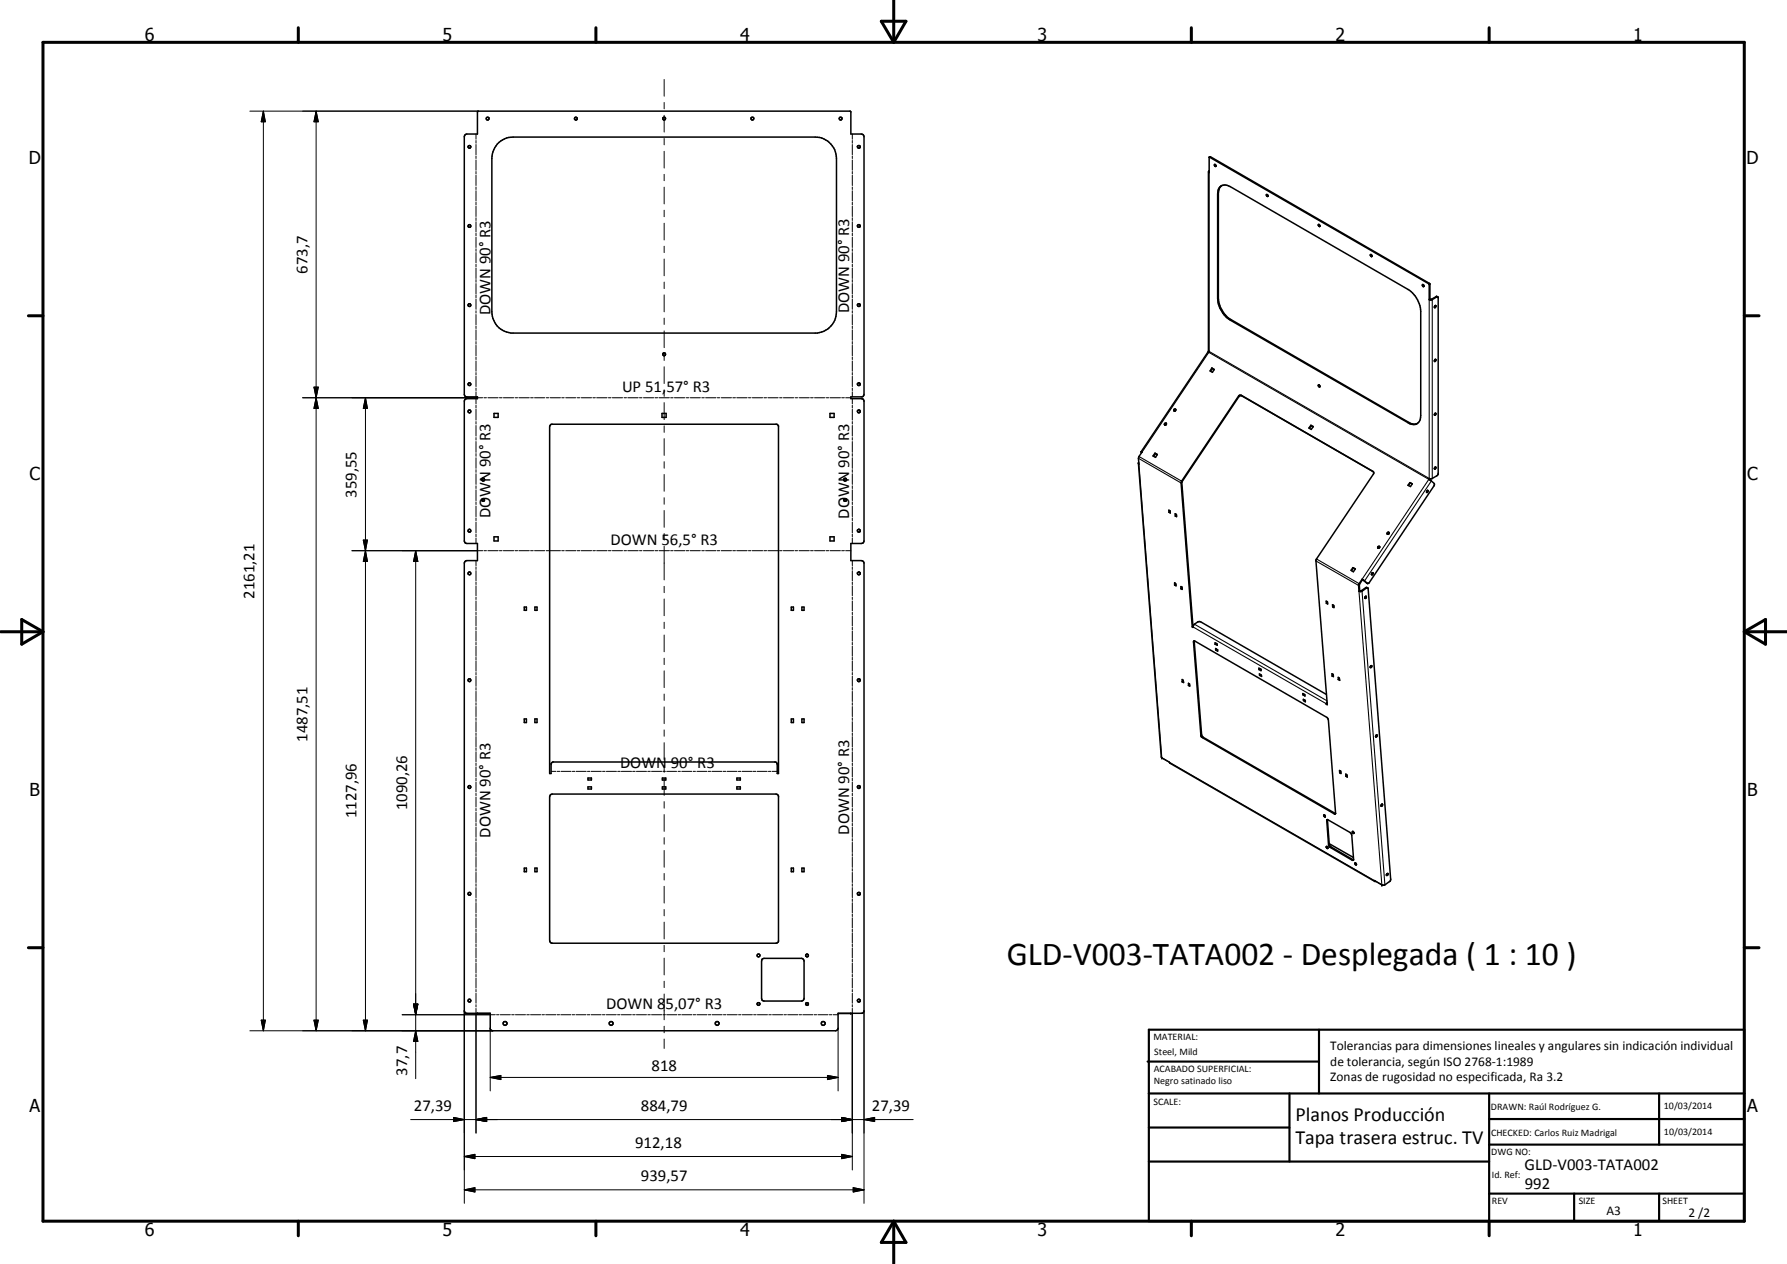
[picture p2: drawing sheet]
<svg xmlns="http://www.w3.org/2000/svg" width="420mm" height="297mm" viewBox="0 0 420 297" stroke-linecap="round" stroke-linejoin="round" font-family="sans-serif">
<g fill="none" stroke="#000" stroke-width=".35">
<path d="M112.3 26.2l87.5-.1 .3 .2v5.2h2.4l.4 .1 .2 .3v60.8l-.4 .6h-2.6v.4h2.4l.4 .1 .2 .5v32.8l-.2 .5-.4 .1h-2.4v4h2.4l.4 .2 .2 .4v105.2l-.4 .6h-5.6v3.5l-.5 .6h-80.7l-.6-.4v-3.7h-5.7l-.4-.4v-105.4l.2-.4 .4-.2h2.5v-4h-2.5l-.4-.1-.2-.5v-32.8l.2-.5 2.9-.1v-.4h-2.7l-.4-.6v-60.6l.1-.4 .5-.2h2.5zM114.5 27.6l.5 .1-.2 .5h-.3l-.2-.2zM116.9 33.9l1.2-1a4.3 4.3 0 0 1 2.5-.7h71.1a5 5 0 0 1 5 5v36.1a5 5 0 0 1-4.5 5h-72.1a5 5 0 0 1-4.5-5v-36.1l.3-1.5zM135.1 27.7a.34 .34 0 0 1 .6 0 .34 .34 0 0 1-.2 .5l-.4-.2zM284.3 37l.3-.2 51.6 29.8v3.7M284.3 37v3.6l-.1-.1 .1-.4M284.3 37l51.7 29.7v3.7M285.7 38.7l.2 .3M285.7 38.7h-.2l.1 .3h.3M110.2 52.8a.32 .32 0 0 1 .5 .2 .32 .32 0 0 1-.3 .4l-.3-.2zM284.1 40.3v42.1l.2 .2-.1 .2-.2-.1-15.7 23.5M286.8 43.9a1.95 1.95 0 0 1 2.5 0l41.8 24.1a6.4 6.4 0 0 1 2.9 5.2v24.5a1.81 1.81 0 0 1-.8 1.9 1.81 1.81 0 0 1-2.1-.2l-41.8-24.2a6.4 6.4 0 0 1-2.8-3.8l-.2-1.3v-24.5l.2-1.1z"/>
<path d="M287.2 43.6l-.5 .6-.2 1.3v24.5a6.6 6.6 0 0 0 2.9 5.1l42.1 24.3 1.3 .3M297.8 45.7l.2 .1 .1 .3h-.3zM297.9 45.7l.2 .4M310 52.7l.2 .1v.5l-.2-.3zM310.2 52.7l.1 .4M322.2 59.8l.3 .1v.4l-.3-.2zM322.4 59.8l.2 .4M201.6 71.5a.35 .35 0 0 1 .6 0 .35 .35 0 0 1-.1 .5l-.4-.1zM334.6 66.9l.2 .3M334.6 66.9l.2 .4M334.6 66.9l-.1-.1a.25 .25 0 0 0 0 .4 .25 .25 0 0 0 .3 .1M336.2 70.3l-.2 .1"/>
<path d="M337.5 71.8a.26 .26 0 0 1 .1 .3 .26 .26 0 0 1-.3 .2zM337.5 71.8l-.2 .4M337.7 69.6l-1.2 .8-.3-.1M337.7 69.6h.1M337.8 69.6l.3 .3v41.5l-.2 .4a2.47 2.47 0 0 1-1.7 .7l-.2-.1-.1 .2 1.3 1v.5l-15.3 22.9-.3 .2M338 69.8l-1.4 .7-.6-.1M116.2 97.2h.9v.9h-.9zM129.5 99.8l53.2-.1 .3 .4v81.7h-.3v-2.1v-.4l-.4-.2h-52.3l-.4 .4v2.3h-.4v-81.6zM155.6 97.2h1v.9h-1zM195.1 97.2h1v.9h-1zM201.6 90.1l.4-.1 .3 .4-.2 .2h-.3zM273.9 99.5h.3v.3h-.4z"/>
<path d="M274.2 99.4v.1M274.2 99.5l-.3 .2v.2M276.4 96.2l-.2 .1-.1 .3M284.9 86.5l.6 .3-.4 .7-.6-.3zM284.9 86.5l.2 .1M285.1 86.6l.4 .3M285.1 86.6l-.5 .6M308.2 99.9l.6 .3-.5 .7-.5-.3zM308.2 99.9l.1 .1M310.2 90.5l.1 .3M310.2 90.5h-.2v.3l.2 .1 .1-.1M333.2 99.5l-.2 .1"/>
<path d="M337.4 84.5l.2 .1-.3 .4zM337.4 97.2l.1-.1a.24 .24 0 0 1 .1 .3 .24 .24 0 0 1-.3 .1zM337.5 97.1l-.2 .4M337.5 84.5l-.2 .3M113.3 117.3l.4-.1 .2 .4-.3 .2-.2-.1zM113.4 112.4h.4l.1 .5h-.5zM198.4 112.6a.34 .34 0 0 1 .6-.1 .34 .34 0 0 1-.2 .5l-.4-.1zM198.4 117.3l.3-.1 .2 .1 .1 .4h-.6zM267.7 108.9l5.4 69.2 1.8 1 .1 .2 48.2 27.8M268.3 106.2l.2 .1a2.6 2.6 0 0 0-.7 2.8l-.1-.4M268.3 106.2l.2 .1M271.6 106.5l.5 .3-.4 .7-.6-.4z"/>
<path d="M271.6 106.5l.1 .1M271.7 106.6l.4 .2M271.7 106.6l-.5 .6M274.8 119.9l.3 .2 .1 .5-.3-.2zM308.3 100l.5 .3M308.3 100l-.4 .7M322.9 110.9l-31.1-18h-.4l-13.7 20.5 2.6 33.9M322.9 110.9l-31-17.9-.5 .1-13.5 20.3 2.6 33.8M322.9 110.9l.1 .4-13.6 20.4 2.7 33.9-.2-.1M331.5 113.4l.6 .3-.5 .6-.6-.3zM331.5 113.4l.1 .1M331.6 113.5l.4 .2"/>
<path d="M331.6 113.5l-.4 .6M335.6 115.2l.2 .2-.3 .3zM335.6 115.3l-.2 .3M336.2 112.5l-.1 .2M337.4 109.8h.1a.24 .24 0 0 1 .1 .3 .24 .24 0 0 1-.3 .1zM337.5 109.8l-.2 .3M110.1 124.5a.33 .33 0 0 1 .6 .1 .33 .33 0 0 1-.3 .5l-.3-.3zM116.2 126.2h.9v.9h-.9zM195.1 126.2h1v.9h-1zM201.6 124.5l.3-.1a.35 .35 0 0 1 .4 .4 .35 .35 0 0 1-.5 .3 .35 .35 0 0 1-.2-.6zM201.6 134.6l.4-.2 .3 .5-.5 .1zM275 120.3l-.1 .1"/>
<path d="M275 120v.3M275 120.3l.2 .1M276.2 136.9l.2 .3 .1 .5-.3-.2zM276.3 120.7l.3 .2v.5l-.3-.1zM276.3 137.1l.1 .3M276.4 137.4l-.2 .1M276.4 137.4h.1M276.5 121.2l-.2 .1M276.5 120.9v.3M276.5 121.2h.1M277.7 137.8l.2 .2v.5l-.2-.2zM277.8 138.2l-.1 .1"/>
<path d="M277.8 137.9v.3M277.8 138.2l.1 .1M318.1 133.4l.6 .3-.5 .7-.5-.4zM318.1 133.4l.1 .1M318.2 133.5l-.4 .6M318.2 133.5l.4 .2M319.7 138.8l-.2 .1M320.4 136.2l-.2-.1a2.53 2.53 0 0 0-.7 2.8M320.4 136.2l-.8 1.2 .1 1.4M320.4 136.2l1.2 1M320.4 136.2l1.1 .9M321.6 138.2h-.3l-1.1 .7h-.7"/>
<path d="M321.6 138.2l-.4-.2-1.1 .8h-.4M321.6 138.2l5.4 68.4-.2 .5-1.5 .9h-.3l-1.8-1.1v.2M322.6 134.6l.3 .1-.4 .4zM322.7 134.6l-.3 .4M324.4 128.5l-.3 .2v.2M326.2 125.1h.3v.4h-.3zM326.2 125.5l.1 .1M326.6 125.2l-.4 .3M123.3 142.7h.5v.7h-.5zM125.8 142.7h.5v.7h-.5zM186 142.7h.6v.7h-.6zM188.5 142.7h.5v.7h-.5z"/>
<path d="M277.9 159.7l.3 .2 .1 .5-.4-.2zM278.1 159.8l.1 .3M280.5 147.2l.3-.5 .9-.6h.6l29.6 17.1M280.5 147.2l-.2 .1M280.5 147.2v.2l-.2-.1M280.8 150.6l-.2 .3 1.9 22.3 31.2 18.1 .3-.1M280.8 150.6l31.3 18.1 .2 .5 1.7 22M280.8 150.6l1.8 22.5 31.4 18.1M285.7 151l.5 .3v.3l-.5-.2zM285.8 152.4l.5 .3v.3l-.5-.3zM285.9 151.3l-.2 .1M285.9 151.2v.1"/>
<path d="M285.9 151.3l.3 .1M286 152.7h-.2M286 152.5v.2M286 152.7l.3 .1M296 157l.5 .3v.3l-.5-.2zM296.1 158.4l.5 .3v.3l-.4-.3zM296.2 157.2l-.2 .2M296.2 157.1v.1M296.2 157.2l.3 .2M296.3 158.6l-.1 .1M296.3 158.5v.1M296.3 158.6l.3 .1"/>
<path d="M311.8 141.3l.3 .1 .1 .5-.3-.1zM312 141.4l.1 .2M312.1 141.6l-.2 .2M312.1 141.6l.1 .1M313.2 158.3l.3 .2v.5l-.3-.1zM313.3 142.1l.3 .2v.5l-.3-.2zM313.3 158.5l.1 .2M313.4 158.7l.1 .1M313.4 158.7l-.2 .2M313.5 142.5l-.2 .1M313.5 142.2v.3M313.5 142.5h.1"/>
<path d="M314.7 159.2l.2 .2 .1 .5-.3-.2zM314.8 159.3l.1 .3M314.9 159.6h.1M314.9 159.6l-.2 .1M321.1 140.1l-.2 .4M321.1 140.1l.1 .4-.2 .1-.1-.1M322.2 156.5h.3l-.2 .4-.2-.1zM322.4 156.4l-.3 .4M123.3 169h.5v.8h-.5zM125.8 169h.5v.8h-.5zM186 169h.6v.8h-.6zM188.5 169h.5v.8h-.5z"/>
<path d="M278.2 160.1l-.3 .1M278.2 160.1h.1M279.4 160.6l.3 .1v.5l-.3-.1zM279.6 161h.1M279.6 161l-.2 .1M279.6 160.7v.3M306.3 163l.5 .2v.4l-.4-.3zM306.4 164.3l.5 .3v.3l-.4-.3zM306.5 163.2l.3 .1M306.5 163.2l-.1 .1M306.5 163.1v.1M306.6 164.5l-.1 .1"/>
<path d="M306.6 164.5h.1M306.6 164.5l.3 .2M312 165l-.1 .5M312 165.4l-.1 .1M323.6 172.7l-.2 .4M129.4 186.9l.5-.3h52.8l.3 .5v34.3l-.6 .3h-52.5l-.4-.2-.3-.5v-33.8zM138.2 182.8h.9v.5h-.9zM138.2 184.9h.9v.5h-.9zM155.7 182.8h.8v.5h-.8zM155.7 184.9h.8v.5h-.8zM173.3 182.8h.8v.5h-.8zM173.3 184.9h.8v.5h-.8z"/>
<path d="M311.3 191.5l.2 .1 .1 .4-.4-.3zM311.4 191.6l.2 .3M311.9 198.9l.3 .2v.3l-.3-.1zM311.9 192.7h.3l5.5 3.1 .1 .5 .4 5.8h-.3l-5.2-3-.3-.4zM312 198.9l.2 .4M312.1 192.6l.5 6.1 .3 .3 5.4 3.1M312.5 198.2l5.7 3.3M314 191.2h.1M314.9 181.1l.3 .1 .1 .6-.3-.2zM315.1 181.2l.1 .3M315.2 181.5l-.2 .1M315.2 181.5h.1"/>
<path d="M316.4 181.9l.3 .2 .1 .5-.4-.2zM316.6 182v.3M316.6 182.3l-.2 .1M316.6 182.3l.1 .1M318.2 195.4l.1 .3M318.2 195.4l-.2 .2 .3 .3v-.2M318.2 195.4v.1M318.2 195.5l.1 .2M324.8 189.1l.3-.1-.2 .5-.2-.1zM324.9 189l-.2 .4M123.3 204h.5v.9h-.5zM125.8 204h.5v.9h-.5z"/>
<path d="M186 204h.6v.9h-.6zM188.5 204h.5v.9h-.5zM201.6 209.8a.35 .35 0 0 1 .6 0 .35 .35 0 0 1-.1 .6l-.4-.1zM318.6 202.8l.3 .2v.2l-.3-.1zM318.7 202.8l.2 .3M323.2 207.1h.3M326.2 205.3l-.2 .3M326.2 205.3a.24 .24 0 0 1 .1 .3 .24 .24 0 0 1-.3 .1v-.1M112.3 238.1l3 .1M179.1 225.5l.6-.3h8.8l.3 .1 .2 .5v8.8l-.1 .4-.4 .2h-8.8l-.4-.1-.2-.5zM200.1 238.1l-3 .1M201.6 235a.35 .35 0 0 1 .6-.1 .35 .35 0 0 1-.1 .6h-.3z"/>
<circle cx="110.4" cy="34.5" r=".32"/>
<circle cx="156.2" cy="27.9" r=".34"/>
<circle cx="176.9" cy="27.9" r=".34"/>
<circle cx="197.6" cy="27.9" r=".34"/>
<circle cx="201.9" cy="34.5" r=".32"/>
<circle cx="201.9" cy="53.1" r=".32"/>
<circle cx="110.4" cy="71.7" r=".33"/>
<circle cx="110.4" cy="90.3" r=".32"/>
<circle cx="110.4" cy="96.7" r=".33"/>
<circle cx="156.2" cy="83.3" r=".34"/>
<circle cx="201.9" cy="96.7" r=".33"/>
<circle cx="276.2" cy="96.3" r=".27"/>
<circle cx="110.4" cy="134.8" r=".33"/>
<circle cx="324.1" cy="128.6" r=".27"/>
<circle cx="110.4" cy="159.8" r=".33"/>
<circle cx="201.9" cy="159.8" r=".33"/>
<circle cx="323.6" cy="172.9" r=".22"/>
<circle cx="110.4" cy="184.9" r=".33"/>
<circle cx="201.9" cy="184.9" r=".33"/>
<circle cx="110.4" cy="210" r=".33"/>
<circle cx="110.4" cy="235.2" r=".33"/>
<circle cx="178.3" cy="235.9" r=".32"/>
<circle cx="178.3" cy="224.5" r=".33"/>
<circle cx="189.7" cy="235.9" r=".32"/>
<circle cx="189.8" cy="224.5" r=".33"/>
<circle cx="118.8" cy="240.5" r=".46"/>
<circle cx="143.7" cy="240.5" r=".45"/>
<circle cx="168.6" cy="240.5" r=".44"/>
<circle cx="193.6" cy="240.5" r=".46"/>
</g>
<g fill="#000">
<circle cx="284" cy="82.7" r=".18"/>
<circle cx="268.3" cy="106.2" r=".18"/>
<circle cx="273.2" cy="178.1" r=".18"/>
<circle cx="324.9" cy="207.9" r=".18"/>
<circle cx="112.3" cy="238.1" r=".18"/>
<circle cx="200.1" cy="238.1" r=".18"/>
</g>
<g fill="none" stroke="#000" stroke-width=".24">
<path d="M156.2 18.7v3.9M58.7 26.1h53.8M61.9 26.1l.5 2.5h-1zM61.9 26.1v216.1M74.3 26.1l.5 2.5h-1zM74.3 26.1v216.1M111.9 31.5v1.2M111.9 33v.7M111.9 34v2.4M111.9 36.7v.6M111.9 37.6v2.4M156.2 24.1v1.5"/>
<path d="M156.2 27.1v3.9M156.2 32.6v1.4M156.2 35.6v3.9M200.4 31.5v1.2M200.4 33v.7M200.4 34v2.4M200.4 36.7v.6M200.4 37.6v2.4M111.9 40.3v.6M111.9 41.2v2.4M111.9 43.9v.6M111.9 44.8v2.4"/>
<path d="M111.9 47.5v.7M111.9 48.5v2.4M111.9 51.2v.6M111.9 52.1v2.4M111.9 54.8v.6M111.9 55.8v2.4M111.9 58.5v.6M111.9 59.4v2.4M156.2 41v1.5M156.2 44v3.9M156.2 49.4v1.5M156.2 52.5v3.9"/>
<path d="M156.2 57.9v1.5M200.4 40.3v.6M200.4 41.2v2.4M200.4 43.9v.6M200.4 44.8v2.4M200.4 47.5v.7M200.4 48.5v2.4M200.4 51.2v.6M200.4 52.1v2.4M200.4 54.8v.6M200.4 55.8v2.4M200.4 58.5v.6"/>
<path d="M200.4 59.4v2.4M111.9 62.1v.6M111.9 63v2.4M111.9 65.7v.6M111.9 66.6v2.5M111.9 69.3v.7M111.9 70.3v2.4M111.9 73v.6M111.9 73.9v2.4M111.9 76.6v.6M111.9 77.5v2.5M156.2 60.9v3.9"/>
<path d="M156.2 66.3v1.5M156.2 69.3v4M156.2 74.8v1.4M156.2 77.8v3.9M200.4 62.1v.6M200.4 63v2.4M200.4 65.7v.6M200.4 66.6v2.5M200.4 69.3v.7M200.4 70.3v2.4M200.4 73v.6M200.4 73.9v2.4"/>
<path d="M200.4 76.6v.6M200.4 77.5v2.5M71.2 93.5h42.3M73.8 91h1l-.5 2.5zM73.8 91l1 5h-1l1-5zM74.3 93.5l.5 2.5h-1zM85.9 93.5l.5 2.5h-1zM85.9 93.5v148.7M111.9 80.3v.6M111.9 81.2v2.4M111.9 83.9v.6M111.9 84.8v2.4"/>
<path d="M111.9 87.5v.6M111.9 88.4v2.4M111.9 91.2v.6M111.9 92.1v1.2M111.9 93.7v1.2M111.9 95.2v.7M111.9 96.2v2.5M111.9 99.1v.6M111.9 100v2.5M113.8 93.5h.6M114.7 93.5h2.4M117.4 93.5h.7"/>
<path d="M118.4 93.5h2.4M121.1 93.5h.6M122 93.5h2.4M124.7 93.5h.7M125.7 93.5h2.4M128.4 93.5h.6M129.3 93.5h2.5M132.1 93.5h.6M133 93.5h2.4M135.7 93.5h.6M136.6 93.5h2.5M139.4 93.5h.6"/>
<path d="M140.3 93.5h2.4M143 93.5h.7M144 93.5h2.4M146.7 93.5h.6M147.6 93.5h2.5M150.4 93.5h.5M151.3 93.5h2.4M154 93.5h.6M154.9 93.5h2.5M156.2 83.2v1.5M156.2 86.2v3.9M156.2 91.6v1.5"/>
<path d="M156.2 94.6v4M157.7 93.5h.6M158.6 93.5h2.4M161.3 93.5h.7M162.3 93.5h2.4M165 93.5h.6M165.9 93.5h2.4M168.6 93.5h.6M169.6 93.5h2.4M172.3 93.5h.6M173.2 93.5h2.5M176 93.5h.6"/>
<path d="M176.9 93.5h2.4M179.6 93.5h.6M180.5 93.5h2.5M183.3 93.5h.6M184.2 93.5h2.4M186.9 93.5h.6M187.9 93.5h2.4M190.6 93.5h.6M191.5 93.5h2.5M194.3 93.5h.5M195.1 93.5h2.5M197.9 93.5h.6"/>
<path d="M198.8 93.5h1.3M200.4 80.3v.6M200.4 81.2v2.4M200.4 83.9v.6M200.4 84.8v2.4M200.4 87.5v.6M200.4 88.4v2.4M200.4 91.2v.6M200.4 92.1v1.2M200.4 93.7v1.2M200.4 95.2v.7M200.4 96.2v2.5"/>
<path d="M200.4 99.1v.6M200.4 100v2.5M111.9 102.8v.6M111.9 103.8v2.5M111.9 106.6v.6M111.9 107.6v2.5M111.9 110.4v.6M111.9 111.3v2.5M111.9 114.2v.6M111.9 115.1v2.5M111.9 117.9v.7M111.9 118.9v2.5"/>
<path d="M156.2 100.1v1.5M156.2 103.1v3.9M156.2 108.5v1.5M156.2 111.5v3.9M156.2 117v1.5M156.2 120v3.9M200.4 102.8v.6M200.4 103.8v2.5M200.4 106.6v.6M200.4 107.6v2.5M200.4 110.4v.6M200.4 111.3v2.5"/>
<path d="M200.4 114.2v.6M200.4 115.1v2.5M200.4 117.9v.7M200.4 118.9v2.5M82.8 129.4h30.7M85.4 126.9h1l-.5 2.5zM85.9 129.4l.5 2.6h-1zM97.7 129.4l.5 2.6h-1zM97.7 129.4v124.1M111.9 121.7v.6M111.9 122.7v2.5M111.9 125.5v.7"/>
<path d="M111.9 126.4v1.3M111.9 131.7v1.2M111.9 133.2v.6M111.9 134.1v2.4M111.9 136.8v.6M111.9 137.7v2.3M113.8 129.4h.6M114.7 129.4h2.4M117.4 129.4h.7M118.4 129.4h2.4M121.1 129.4h.6M122 129.4h2.4"/>
<path d="M124.7 129.4h.7M125.7 129.4h2.4M128.4 129.4h.6M129.3 129.4h2.5M132.1 129.4h.6M133 129.4h2.4M135.7 129.4h.6M136.6 129.4h2.5M139.4 129.4h.6M140.3 129.4h2.4M143 129.4h.7M144 129.4h2.4"/>
<path d="M146.7 129.4h.6M147.6 129.4h2.5M150.4 129.4h.5M151.3 129.4h2.4M154 129.4h.6M154.9 129.4h2.5M156.2 125.4v1.5M156.2 128.4v7.9M156.2 137.8v1.5M157.7 129.4h.6M158.6 129.4h2.4M161.3 129.4h.7"/>
<path d="M162.3 129.4h2.4M165 129.4h.6M165.9 129.4h2.4M168.6 129.4h.6M169.6 129.4h2.4M172.3 129.4h.6M173.2 129.4h2.5M176 129.4h.6M176.9 129.4h2.4M179.6 129.4h.6M180.5 129.4h2.5M183.3 129.4h.6"/>
<path d="M184.2 129.4h2.4M186.9 129.4h.6M187.9 129.4h2.4M190.6 129.4h.6M191.5 129.4h2.5M194.3 129.4h.5M195.1 129.4h2.5M197.9 129.4h.6M198.8 129.4h1.3M200.4 121.7v.6M200.4 122.7v2.5M200.4 125.5v.7"/>
<path d="M200.4 126.4v1.3M200.4 131.7v1.2M200.4 133.2v.6M200.4 134.1v2.4M200.4 136.8v.6M200.4 137.7v2.3M111.9 140.3v.6M111.9 141.2v2.4M111.9 143.9v.5M111.9 144.7v2.4M111.9 147.4v.6M111.9 148.3v2.4"/>
<path d="M111.9 151v.6M111.9 151.8v2.4M111.9 154.5v.6M111.9 155.4v2.3M111.9 158v.6M111.9 158.9v2.4M156.2 140.8v3.9M156.2 146.2v1.5M156.2 149.2v4M156.2 154.7v1.5M156.2 157.6v4M200.4 140.3v.6"/>
<path d="M200.4 141.2v2.4M200.4 143.9v.5M200.4 144.7v2.4M200.4 147.4v.6M200.4 148.3v2.4M200.4 151v.6M200.4 151.8v2.4M200.4 154.5v.6M200.4 155.4v2.3M200.4 158v.6M200.4 158.9v2.4M111.9 161.6v.6"/>
<path d="M111.9 162.5v2.3M111.9 165.1v.6M111.9 166v2.4M111.9 168.7v.6M111.9 169.6v2.4M111.9 172.3v.5M111.9 173.1v2.4M111.9 175.8v.6M111.9 176.7v2.3M111.9 179.3v.6M156.2 163.1v1.5M156.2 166.1v4"/>
<path d="M156.2 171.5v1.5M156.2 174.5v4M156.2 180v1.5M200.4 161.6v.6M200.4 162.5v2.3M200.4 165.1v.6M200.4 166v2.4M200.4 168.7v.6M200.4 169.6v2.4M200.4 172.3v.5M200.4 173.1v2.4M200.4 175.8v.6"/>
<path d="M200.4 176.7v2.3M200.4 179.3v.6M111.9 180.2v2.4M111.9 182.9v.6M111.9 183.8v2.3M111.9 186.4v.6M111.9 187.3v2.4M111.9 190v.5M111.9 190.9v2.3M111.9 193.5v.6M111.9 194.4v2.4M111.9 197.1v.6"/>
<path d="M111.9 198v2.3M129.6 181.3h1.1M131 181.3h.6M131.9 181.3h2.4M134.6 181.3h.6M135.5 181.3h2.3M138.1 181.3h.6M139 181.3h2.4M141.7 181.3h.6M142.6 181.3h2.3M145.2 181.3h.6M146.1 181.3h2.4"/>
<path d="M148.7 181.3h.6M149.6 181.3h2.4M152.3 181.3h.6M153.2 181.3h2.4M155.9 181.3h.6M156.2 183v3.9M156.2 188.4v1.5M156.2 191.4v4M156.2 196.8v1.6M156.2 199.9v3.9M156.7 181.3h2.4M159.4 181.3h.6"/>
<path d="M160.3 181.3h2.3M163 181.3h.5M163.9 181.3h2.3M166.5 181.3h.6M167.4 181.3h2.3M170 181.3h.6M170.9 181.3h2.4M173.6 181.3h.6M174.5 181.3h2.4M177.1 181.3h.6M178 181.3h2.4M180.7 181.3h.6"/>
<path d="M181.6 181.3h1.1M200.4 180.2v2.4M200.4 182.9v.6M200.4 183.8v2.3M200.4 186.4v.6M200.4 187.3v2.4M200.4 190v.5M200.4 190.9v2.3M200.4 193.5v.6M200.4 194.4v2.4M200.4 197.1v.6M200.4 198v2.3"/>
<path d="M111.9 200.6v.6M111.9 201.5v2.3M111.9 204.1v.6M111.9 205v2.4M111.9 207.7v.6M111.9 208.6v2.3M111.9 211.2v.6M111.9 212.1v2.4M111.9 214.8v.6M111.9 215.7v2.4M111.9 218.4v.5M111.9 219.2v2.4"/>
<path d="M156.2 205.3v1.5M156.2 208.3v3.9M156.2 213.7v1.5M156.2 216.7v3.9M200.4 200.6v.6M200.4 201.5v2.3M200.4 204.1v.6M200.4 205v2.4M200.4 207.7v.6M200.4 208.6v2.3M200.4 211.2v.6M200.4 212.1v2.4"/>
<path d="M200.4 214.8v.6M200.4 215.7v2.4M200.4 218.4v.5M200.4 219.2v2.4M61.4 239.7h1l-.5 2.5zM73.8 239.7h1l-.5 2.5zM85.4 239.7h1l-.5 2.5zM94.6 238.5h21.8M97.2 236h1l-.5 2.5zM109.2 237.5v45.3M111.9 221.9v.6M111.9 222.8v2.3"/>
<path d="M111.9 225.4v.6M111.9 226.3v2.4M111.9 229v.6M111.9 229.9v2.3M111.9 232.5v.6M111.9 233.4v2.4M111.9 236.1v.5M111.9 237v29.3M116.7 238.5h.6M117.6 238.5h2.4M120.3 238.5h.6M121.2 238.5h2.4"/>
<path d="M123.9 238.5h.5M124.7 238.5h2.4M127.4 238.5h.6M128.3 238.5h2.4M131 238.5h.6M131.9 238.5h2.3M134.5 238.5h.6M135.4 238.5h2.4M138.1 238.5h.6M139 238.5h2.3M141.6 238.5h.6M142.5 238.5h2.4"/>
<path d="M145.2 238.5h.6M146.1 238.5h2.4M148.7 238.5h.6M149.6 238.5h2.4M152.3 238.5h.6M153.2 238.5h2.4M155.9 238.5h.6M156.2 222.2v1.4M156.2 225.2v3.9M156.2 230.6v1.5M156.2 233.6v6M156.7 238.5h2.4"/>
<path d="M159.4 238.5h.6M160.3 238.5h2.4M163 238.5h.6M163.9 238.5h2.3M166.5 238.5h.6M167.4 238.5h2.4M170.1 238.5h.6M171 238.5h2.3M173.6 238.5h.6M174.5 238.5h2.4M177.2 238.5h.6M178.1 238.5h2.4"/>
<path d="M180.8 238.5h.5M181.6 238.5h2.4M184.3 238.5h.6M185.2 238.5h2.4M187.9 238.5h.6M188.8 238.5h2.3M191.4 238.5h.6M192.3 238.5h2.4M195 238.5h.6M195.9 238.5h1.2M200.4 221.9v.6M200.4 222.8v2.3"/>
<path d="M200.4 225.4v.6M200.4 226.3v2.4M200.4 229v.6M200.4 229.9v2.3M200.4 232.5v.6M200.4 233.4v2.4M200.4 236.1v.5M200.4 237v38M203.1 237.5v45.3M58.7 242.2h57.2M97.7 242.2l.5 2.5h-1zM115.3 253.2l2.5-.5v1z"/>
<path d="M115.3 253.2h81.8M115.3 241.6v14.8M156.2 241.2v1.5M156.2 244.2v2.2M194.6 252.7l2.5 .5-2.5 .5zM197.1 241.6v14.8M96.6 263.1h118.1M106.7 262.6l2.5 .5-2.5 .5zM109.2 279.6l2.5-.5v1zM109.2 271.8l2.5-.5v1zM109.2 279.6h93.9M109.2 271.8h91.2"/>
<path d="M111.9 263.1l2.5-.5v1zM197.9 262.6l2.5 .5-2.5 .5zM197.9 271.3l2.5 .5-2.5 .5zM200.6 279.1l2.5 .5-2.5 .5zM203.1 263.1l2.5-.5v1z"/>
</g>
<g fill="none" stroke="#000" stroke-width=".25">
<path d="M284.6 36.8l-.2 .2M284.3 40.6v42l51.7 29.8v-42M286.5 45.5l-.2 .1M286.5 70l-.2 .1M289.4 75.1l-.1 .1M336.1 66.6l-.2 .1M336.2 66.8l-.2 .1M336.8 70.4v42M337.6 69.7l.2 .1M291.2 93.1l.1 .1M291.8 92.9l.1 .1M331.2 99.3l-.1 .1"/>
<path d="M267.7 107.7l10 5.8M267.8 109.1l5.4 69 51.7 29.8-5.4-69M267.8 107.3l10 5.8M268.5 106.3l15.7-23.5 51.7 29.8-15.7 23.5M322.8 110.8l.1 .1M336.5 113l-15.7 23.5M309.4 131.8l10 5.8M309.5 131.4l10.1 5.8M320.2 138.9l5.4 69M321.1 138.1l.2 .1M321.3 137l.2 .1M280.5 147.3l31.4 18.1 .1-.1"/>
<path d="M280.8 150.7l-.2 .2M280.8 146.7l31.2 18M282.5 172.6l-.1 .2M282.9 173.3l-.2 .1M312.1 192.7l-.2 .1M312.5 198.4l-.1 .1M312.9 199l-.2 .1M313.9 191.1l-.2 .2M318.1 202l-.2 .1"/>
</g>
<g fill="none" stroke="#000" stroke-width=".71">
<path d="M10.1 9.9h400v277.1h-400zM70.1 6.5v3.4M140.1 6.5v3.4M207.2 5h5.8l-2.9 4.9zM210.1 0v9.9M280.1 6.5v3.4M350.1 6.5v3.4M6.7 74.2h3.4M410.1 74.2h3.5M.1 148.5h10M5.1 145.6l5 2.9-5 2.9zM410.1 148.5h10"/>
<path d="M410.1 148.5l5-2.9v5.8zM6.7 222.7h3.4M410.1 222.7h3.5M70.1 287v3.4M140.1 287v3.4M210.1 287v10M210.1 287l2.9 5h-5.8zM280.1 287v3.4M350.1 287v3.4"/>
</g>
<g fill="none" stroke="#000" stroke-width=".51">
<path d="M269.8 249.5h40.3M270.1 242h140v45h-140zM270.1 257h140M303.2 257v16M310.1 242v15M350.1 257v30M390.1 257v12M270.1 265h33.1M270.1 273h80M350.1 269h60M350.1 263h60M350.1 280.5h60"/>
<path d="M370.1 280.5v6.5M390.1 280.5v6.5"/>
</g>
<g fill="#000">
<path d="M61.9 26.1l.5 2.5h-1zM74.3 26.1l.5 2.5h-1zM73.8 91h1l-.5 2.5zM74.3 93.5l.5 2.5h-1zM85.9 93.5l.5 2.5h-1zM85.4 126.9h1l-.5 2.5zM85.9 129.4l.5 2.6h-1zM97.7 129.4l.5 2.6h-1zM61.4 239.7h1l-.5 2.5zM73.8 239.7h1l-.5 2.5zM85.4 239.7h1l-.5 2.5zM97.2 236h1l-.5 2.5z"/>
<path d="M97.7 242.2l.5 2.5h-1zM115.3 253.2l2.5-.5v1zM194.6 252.7l2.5 .5-2.5 .5zM106.7 262.6l2.5 .5-2.5 .5zM109.2 279.6l2.5-.5v1zM109.2 271.8l2.5-.5v1zM111.9 263.1l2.5-.5v1zM197.9 262.6l2.5 .5-2.5 .5zM197.9 271.3l2.5 .5-2.5 .5zM203.1 263.1l2.5-.5v1zM200.6 279.1l2.5 .5-2.5 .5z"/>
</g>
<text font-size="7.9" x="236.7" y="226.7">GLD-V003-TATA002 - Desplegada ( 1 : 10 )</text>
<g font-size="4.7">
<text x="304.6" y="263.5">Planos Producción</text>
<text x="304.6" y="268.9">Tapa trasera estruc. TV</text>
</g>
<g font-size="4.2">
<text x="34" y="9.6">6</text>
<text x="104" y="9.6">5</text>
<text x="174" y="9.6">4</text>
<text x="244" y="9.6">3</text>
<text x="314" y="9.6">2</text>
<text x="384" y="9.6">1</text>
<text x="6.8" y="38.7">D</text>
<text x="410.6" y="38.7">D</text>
<text x="7" y="112.9">C</text>
<text x="410.8" y="112.9">C</text>
<text x="7" y="187.1">B</text>
<text x="410.8" y="187.1">B</text>
<text x="7" y="261.4">A</text>
<text x="410.8" y="261.4">A</text>
<text x="34" y="290.4">6</text>
<text x="104" y="290.4">5</text>
<text x="174" y="290.4">4</text>
<text x="244" y="290.4">3</text>
<text x="314" y="290.4">2</text>
<text x="384" y="290.4">1</text>
</g>
<g font-size="3.9">
<text x="72.3" y="64.3" transform="rotate(-90 72.3 64.3)">673,7</text>
<text x="115.3" y="74.1" transform="rotate(-90 115.3 74.1)">DOWN 90° R3</text>
<text x="199.6" y="73.6" transform="rotate(-90 199.6 73.6)">DOWN 90° R3</text>
<text x="146.2" y="92.2">UP 51,57° R3</text>
<text x="83.9" y="117" transform="rotate(-90 83.9 117)">359,55</text>
<text x="115.3" y="121.8" transform="rotate(-90 115.3 121.8)">DOWN 90° R3</text>
<text x="199.6" y="121.9" transform="rotate(-90 199.6 121.9)">DOWN 90° R3</text>
<text x="143.5" y="128.1">DOWN 56,5° R3</text>
<text x="59.8" y="140.7" transform="rotate(-90 59.8 140.7)">2161,21</text>
<text x="72.3" y="174.4" transform="rotate(-90 72.3 174.4)">1487,51</text>
<text x="145.8" y="180.5">DOWN 90° R3</text>
<text x="95.7" y="190.4" transform="rotate(-90 95.7 190.4)">1090,26</text>
<text x="83.9" y="192.3" transform="rotate(-90 83.9 192.3)">1127,96</text>
<text x="115.3" y="196.8" transform="rotate(-90 115.3 196.8)">DOWN 90° R3</text>
<text x="199.6" y="196.1" transform="rotate(-90 199.6 196.1)">DOWN 90° R3</text>
<text x="142.5" y="237.2">DOWN 85,07° R3</text>
<text x="153.2" y="251.6">818</text>
<text x="95.7" y="252.8" transform="rotate(-90 95.7 252.8)">37,7</text>
<text x="97.3" y="261">27,39</text>
<text x="150.7" y="261">884,79</text>
<text x="205" y="261">27,39</text>
<text x="149.3" y="269.7">912,18</text>
<text x="358.5" y="275">GLD-V003-TATA002</text>
<text x="150.7" y="277.5">939,57</text>
<text x="358.5" y="279.4">992</text>
</g>
<g font-size="3.1">
<text x="312.7" y="246.8">Tolerancias para dimensiones lineales y angulares sin indicación individual</text>
<text x="312.7" y="250.4">de tolerancia, según ISO 2768-1:1989</text>
<text x="312.7" y="254">Zonas de rugosidad no especificada, Ra 3.2</text>
<text x="377.7" y="285.6">A3</text>
<text x="397" y="285.9">2 /2</text>
</g>
<g font-size="2.4">
<text x="271.2" y="244.4">MATERIAL:</text>
<text x="271.3" y="252">ACABADO SUPERFICIAL:</text>
<text x="271.4" y="247.9">Steel, Mild</text>
<text x="271.3" y="254.6">Negro satinado liso</text>
<text x="271.2" y="259.7">SCALE:</text>
<text x="350.6" y="260.8">DRAWN: Raúl Rodríguez G.</text>
<text x="391.2" y="260.6">10/03/2014</text>
<text x="350.6" y="266.9">CHECKED: Carlos Ruiz Madrigal</text>
<text x="391.2" y="266.7">10/03/2014</text>
<text x="350.6" y="271.4">DWG NO:</text>
<text x="350.8" y="276.9">Id. Ref:</text>
<text x="350.8" y="282.8">REV</text>
<text x="371.2" y="282.9">SIZE</text>
<text x="390.9" y="282.9">SHEET</text>
</g>
</svg>
